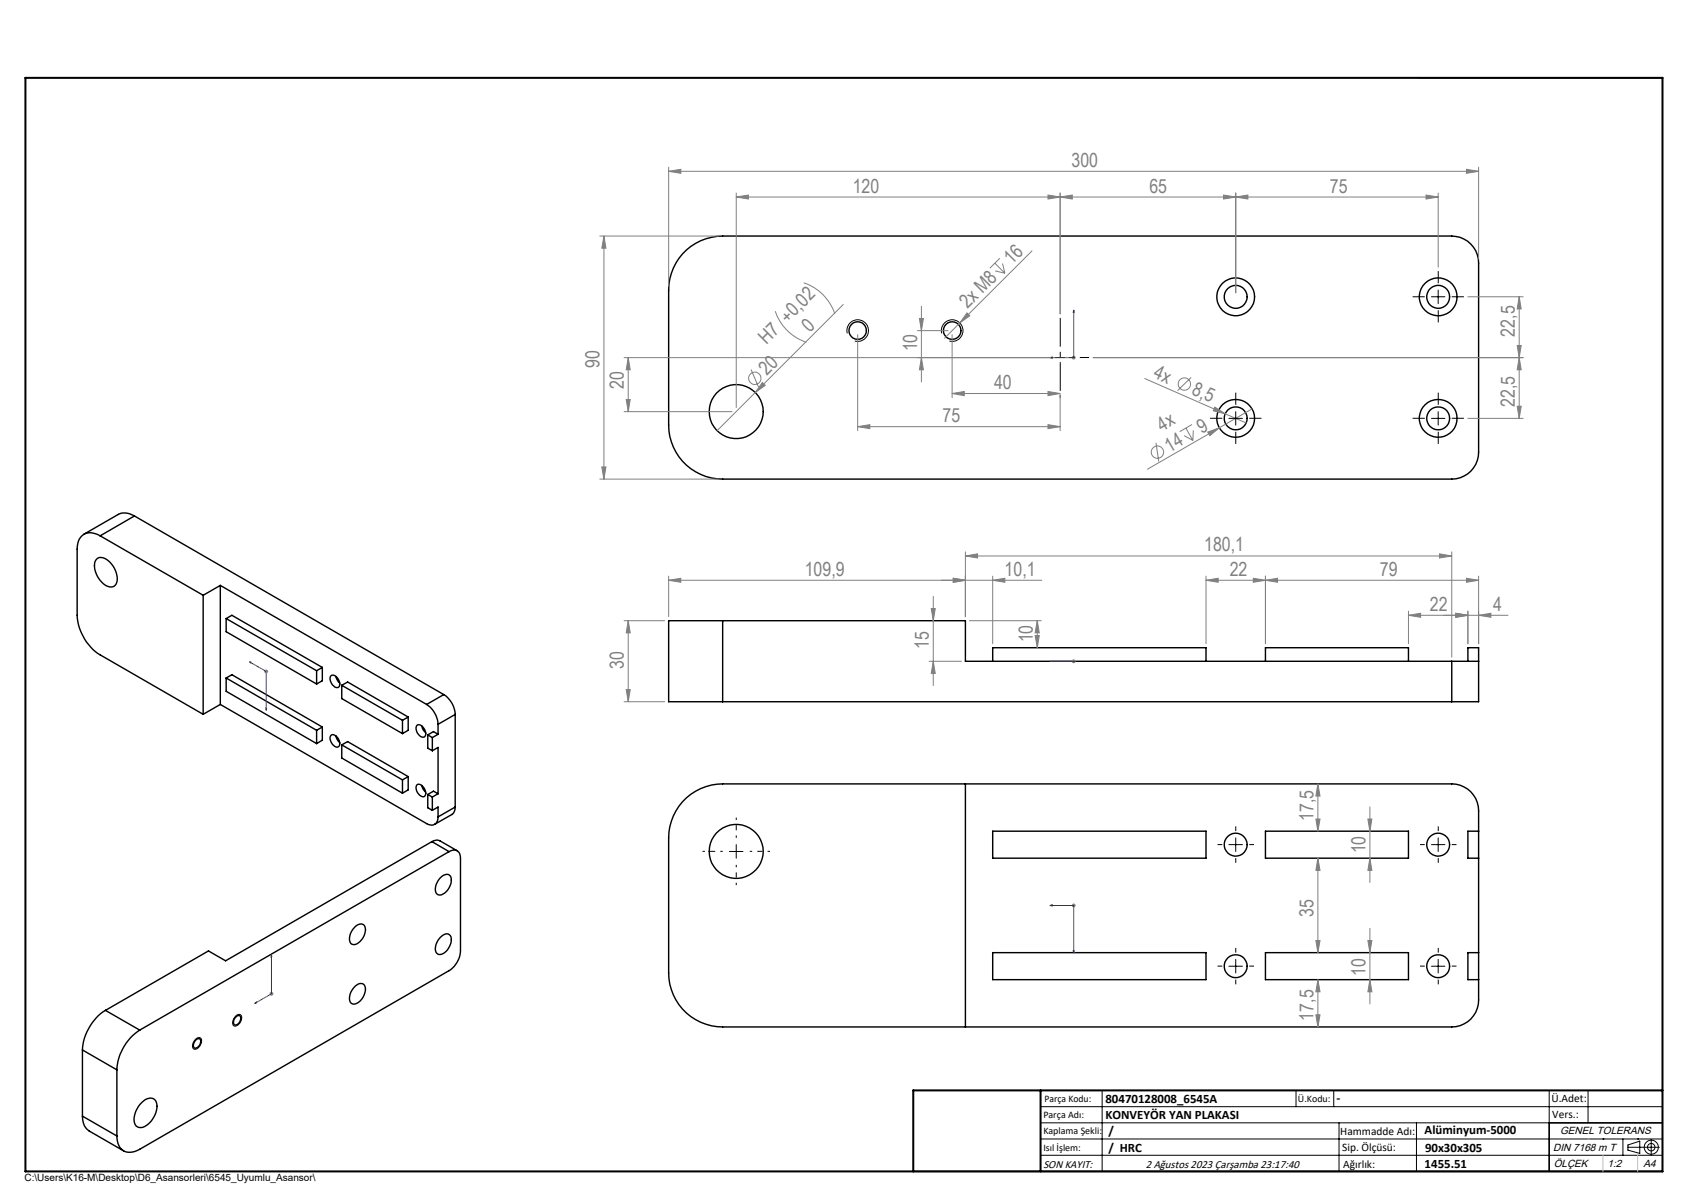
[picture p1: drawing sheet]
<svg xmlns="http://www.w3.org/2000/svg" width="420mm" height="297mm" viewBox="0 0 420 297" stroke-linecap="round" stroke-linejoin="round" font-family="sans-serif">
<g fill="none" stroke="#000" stroke-width=".35">
<path d="M169.5 61.7a13.5 13.5 0 0 1 8.9-3.4h180.1a6.7 6.7 0 0 1 6.6 6.6v46.7a6.6 6.6 0 0 1-6.6 6.7h-180.1a13.3 13.3 0 0 1-13.3-13.4v-33.3a13.4 13.4 0 0 1 4.4-9.9zM23.8 138.1a2.15 2.15 0 0 1 3 .4 5.4 5.4 0 0 1 1.9 5.7 1.8 1.8 0 0 1-2.8 .2 5.6 5.6 0 0 1-2.3-6zM24.7 132.3a3.5 3.5 0 0 0-5.2 .9l-.3 1.1-.1 1.3v16.3a12.7 12.7 0 0 0 5.6 9.8l25.5 14.7M24.7 132.3l25.5 14.7M33.2 127.4a4 4 0 0 0-4-.4l-8.5 4.9M33.2 127.4l-8.5 4.9M33.2 127.4l76.4 44.1M50.2 147v29.4M54.4 144.5l-4.2 2.5M54.4 144.5l50.9 29.4M54.4 144.5v29.4M55.8 152.7l1.5-.8 22.3 12.9"/>
<path d="M55.8 152.7l22.4 12.9M55.8 152.7v3.3l22.4 12.9M178.4 153.2h-13.3v20h13.3M178.4 153.2v20M178.4 153.2h60v10.1h120.1M54.4 173.9l50.9 29.4a1.74 1.74 0 0 0 2 .2 1.74 1.74 0 0 0 .9-1.8M54.4 173.9l-4.2 2.5M55.8 167.4l1.5-.8 22.3 12.9M55.8 167.4l22.4 12.9M55.8 167.4v3.3l22.4 12.9M78.2 165.6v3.3M79.6 164.8v3.3l-1.4 .8"/>
<path d="M79.6 179.5v3.2l-1.4 .9M79.6 164.8l-1.4 .8M79.6 179.5l-1.4 .8M81.7 166.9a1.37 1.37 0 0 1 1.9 .9l.3 .8a.84 .84 0 0 1-.4 1.1 .84 .84 0 0 1-1.1-.4 2.04 2.04 0 0 1-.7-2.4zM82.9 167l.4 .9 .6 .7M84.4 169.2l1.4-.8 15 8.6M84.4 169.2v3.3l15 8.6M84.4 169.2l15 8.6M99.4 177.8v3.3M100.8 177v3.3l-1.4 .8M100.8 177l-1.4 .8M102.9 179.1a1.35 1.35 0 0 1 1.9 1l.2 .3a.89 .89 0 0 1 0 1.2 .89 .89 0 0 1-1.1 .2 2.25 2.25 0 0 1-1-2.7z"/>
<path d="M104.1 179.2l.4 1 .6 .7M105.3 173.9a6.4 6.4 0 0 1 2.9 4.9M108.2 178.8v2.5M109.6 171.5a6.2 6.2 0 0 1 2.8 4.9M109.6 171.5l-4.3 2.4M112.4 176.4l-4.2 2.4M112.4 176.4v22.8M178.4 173.2h180.1M245.1 163.3v-3.4h52.7v3.4M312.5 163.3v-3.4h35.3v3.4M358.5 163.3h6.6M358.5 163.3v9.9"/>
<path d="M362.4 163.3v-3.4h2.7v13.3h-6.6M78.2 180.3v3.3M81.7 181.6a1.51 1.51 0 0 1 2.1 1.3l.1 .4a.84 .84 0 0 1-.4 1.1 .84 .84 0 0 1-1.1-.4 2.04 2.04 0 0 1-.7-2.4zM82.9 181.7l.4 .9 .6 .7M84.4 183.9l1.4-.8 15 8.6M84.4 183.9v3.2l15 8.7M84.4 183.9l15 8.6M99.4 192.5v3.3M100.8 191.7v3.3l-1.4 .8M100.8 191.7l-1.4 .8M102.9 193.8a1.4 1.4 0 0 1 1.9 1 1.11 1.11 0 0 1-.4 1.9 2.24 2.24 0 0 1-1.5-2.9zM104.1 193.9l.4 1 .6 .7"/>
<path d="M105.6 181.4v3.3l1.2 .6M105.6 196.1v3.3l1.2 .7M105.6 181.4l1.2 .7M105.6 196.1l1.2 .7M106.8 185.3l1.4-.8v11.5M106.8 182.1v3.2M106.8 196.8v3.3M108.2 181.3l-1.2-.7-1.4 .8M108.2 196l-1.2-.7-1.4 .8M108.2 196l-1.4 .8M108.2 181.3l-1.4 .8M112.4 199.2l-.1 1-.4 .7-4.6 2.6"/>
<path d="M112.4 199.2l-4.2 2.5M168.5 197.9a13.4 13.4 0 0 1 9.9-4.4h180.1a6.6 6.6 0 0 1 6.6 6.7v46.7a6.6 6.6 0 0 1-6.6 6.6h-180.1a13.3 13.3 0 0 1-13.3-13.3v-33.3a13.6 13.6 0 0 1 3.4-9zM238.4 193.5v60M106.6 207.8l.5-.2a1.71 1.71 0 0 1 1.6 0l4.2 2.4M106.6 207.8l-50.9 29.4-4.2-2.4-25.5 14.6M106.6 207.8l4.3 2.5M106.8 200.1l1.4-.9v2.5M108.7 216.7a1.56 1.56 0 0 1 2.6-.2 3.9 3.9 0 0 1-2.6 4.5 1.38 1.38 0 0 1-1.1-2.1l.5-1.3zM110.9 210.3a1.71 1.71 0 0 1 2-.3 1.71 1.71 0 0 1 .8 1.9v22.8a6.2 6.2 0 0 1-2.8 4.9l-76.4 44.1a3.4 3.4 0 0 1-5.1-.9l-.4-1-.1-1.3M110.9 210.3l-76.4 44M245.1 205.2h52.7v6.7h-52.7zM312.5 205.2h35.3v6.7h-35.3z"/>
<path d="M365.1 205.2h-2.7v6.7h2.7M87.8 228.7a1.32 1.32 0 0 1 1.4-.6 1.32 1.32 0 0 1 1 1 3.9 3.9 0 0 1-2.7 4.1 1.38 1.38 0 0 1-1.1-2.1l.5-1.3zM108.7 231.5a1.53 1.53 0 0 1 2.6-.3 3.7 3.7 0 0 1-2.9 4.5 1.77 1.77 0 0 1-.7-2.6zM245.1 235.2h52.7v6.7h-52.7zM312.5 235.2h35.3v6.7h-35.3zM365.1 235.2h-2.7v6.7h2.7M20.4 259.2l8.5 4.9M20.4 259.2v16.4M26 249.4a12.6 12.6 0 0 0-5.6 9.8M26 249.4l8.5 4.9M34.5 254.3a12.6 12.6 0 0 0-5.6 9.8M48.4 256.7a.65 .65 0 0 1 .9-.2 .65 .65 0 0 1 .2 .8 1.45 1.45 0 0 1-1.5 1.4 1.45 1.45 0 0 1 .4-2z"/>
<path d="M58.3 251a.65 .65 0 0 1 .9-.2 .65 .65 0 0 1 .2 .8 1.45 1.45 0 0 1-1.5 1.4 1.51 1.51 0 0 1 .4-2zM87.8 243.4a1.36 1.36 0 0 1 1.8-.5 1.36 1.36 0 0 1 .6 1.7 3.7 3.7 0 0 1-3 3.3 1.74 1.74 0 0 1-.7-2.5l.4-.9zM20.4 275.6a3.9 3.9 0 0 0 1.6 3.6l8.5 4.9M20.4 275.6l8.5 4.9M28.9 264.1v16.4M34.9 272.3a2.45 2.45 0 0 1 3.4-.7 4.4 4.4 0 0 1-.9 5.2 3 3 0 0 1-3.5 1.4 3.5 3.5 0 0 1 0-4.5zM410.5 277.2h-28v12M225.5 289.2h185"/>
<circle cx="305.1" cy="73.3" r="4.7"/>
<circle cx="305.1" cy="73.3" r="2.83"/>
<circle cx="355.1" cy="73.3" r="4.7"/>
<circle cx="355.1" cy="73.3" r="2.83"/>
<circle cx="211.8" cy="81.6" r="2.17"/>
<circle cx="235.1" cy="81.6" r="2.17"/>
<circle cx="181.8" cy="101.6" r="6.7"/>
<circle cx="305.1" cy="103.3" r="4.7"/>
<circle cx="305.1" cy="103.3" r="2.83"/>
<circle cx="355.1" cy="103.3" r="4.7"/>
<circle cx="355.1" cy="103.3" r="2.83"/>
<circle cx="181.8" cy="210.2" r="6.7"/>
<circle cx="305.1" cy="208.5" r="2.83"/>
<circle cx="355.1" cy="208.5" r="2.83"/>
<circle cx="305.1" cy="238.5" r="2.83"/>
<circle cx="355.1" cy="238.5" r="2.83"/>
</g>
<g fill="none" stroke="#808080" stroke-width=".25">
<path d="M148.1 58.3h29.3M149.1 58.3v60M149.1 58.3l.5 3h-1zM165.1 42.3l3-.5v1zM165.1 41.3v29.3M165.1 42.3h200M181.8 48.6l3-.4v.9zM181.8 48.6h173.3M181.8 47.7v52.9M258.8 48.2l3 .4-3 .5zM261.8 48.6l3-.4v.9zM261.8 47.7v29.8"/>
<path d="M302.1 48.2l3 .4-3 .5zM305.1 48.6l3-.4v.9zM305.1 47.7v24.6M352.1 48.2l3 .4-3 .5zM355.1 47.7v18.3M362.1 41.8l3 .5-3 .5zM365.1 41.3v22.7M191.4 76.8a12.3 12.3 0 0 0 7.7 7.7M198.4 69.8a12 12 0 0 1 7.7 7.7M208.2 75.2l-31.1 31.1M227 78.6h1l-.5 3zM227.5 75.6v18.7"/>
<path d="M237 79.7l-3.8 3.8M238.8 77.3l.7 .7-2.5 1.7zM245.6 65l2.5 2.4M245.7 66.9l2.4 .5M246.9 63.7l-2.5 2.5M247.5 65l.6 2.4M254.8 61.9l-17.8 17.8M362.4 73.3h13.7M375.1 73.3v30M375.1 73.3l.5 3h-1zM154.1 88.3h105.4M154.6 98.6h1l-.5 3z"/>
<path d="M155.1 88.3v13.3M155.1 88.3l.5 3h-1zM185.5 91.2l1.8 4.4M188.2 94.4l.7 .7-2.4 1.8zM211.8 82.6v23.7M226.5 81.6h7.6M227.5 88.3l.5 3h-1zM235.1 97.2l3-.5v1zM235.1 82.6v15.6M235.1 97.2h26.7M258.8 96.7l3 .5-3 .5zM261.8 97.5v8.8"/>
<path d="M264.6 88.3h1M264.8 87.9l.7 .7M265.1 87.8v1M265.5 87.9l-.7 .7M269.9 88.3h106.2M282.6 93.4l25.1 11M294.1 93.2l-3.3 3.2M374.6 85.3h1l-.5 3zM375.1 88.3l.5 3h-1zM148.1 118.3h29.3M148.6 115.3h1l-.5 3zM154.1 101.6h26.7"/>
<path d="M211.8 105.3l3-.5v1zM211.8 105.3h50M258.8 104.8l3 .5-3 .5zM285.4 109.3l.7 4.6M292.4 107.6l2.1 1.1M292.8 105.7l1.7 3M294.3 104.8l-3 1.8M294.6 106.3l-.1 2.4M298.2 106.7l2.9-1.1-2.4 2zM300 100.5l2.5 1.7-2.9-.8zM309.1 101l-25.8 14.8M362.4 103.3h13.7"/>
<path d="M374.6 100.3h1l-.5 3zM238.4 137.3l3-.6v1.1zM238.4 136.2v16.1M238.4 137.3h120.1M355.4 136.7l3.1 .6-3.1 .5zM358.5 136.2v26M154.1 153.2h10M155.1 153.2v20M155.1 153.2l.5 3h-1zM165.1 143.3l3-.5v1zM165.1 143.3h92.1M165.1 142.2v10.1"/>
<path d="M229.9 150.2h1l-.5 3zM230.4 147.2v22.1M235.4 142.8l3 .5-3 .5zM239.4 153.2h17.7M245.1 143.3l3-.5v1zM245.1 142.2v16.7M255.6 156.9h1l-.5 3zM256.1 153.2l.5 3h-1zM256.1 153.2v6.7M297.8 143.3l3-.5v1zM297.8 143.3h67.3M297.8 142.2v16.7"/>
<path d="M309.5 142.8l3 .5-3 .5zM312.5 143.3l3-.5v1zM312.5 142.2v16.7M347.8 151.9l3-.5v1zM347.8 150.9v8M359.4 151.4l3 .5-3 .5zM362.1 142.8l3 .5-3 .5zM362.4 150.9v8M365.1 151.9l3-.5v1zM365.1 142.2v16.7M372.4 151.9h-24.6M65.2 165.8h1"/>
<path d="M65.4 165.4l.7 .7M65.7 165.3v1M66.1 165.4l-.7 .7M154.1 173.2h10M154.6 170.2h1l-.5 3zM229.4 163.3h8M230.4 163.3l.5 3h-1zM264.6 163.3h1M264.8 162.9l.7 .7M265.1 162.7v1.1M265.5 162.9l-.7 .7M325.4 193.5l.5 3h-1z"/>
<path d="M325.4 193.5v11.7M338.2 199.2v18.7M324.9 202.2h1l-.5 3zM325.4 211.9l.5 3h-1zM325.4 211.9v23.3M337.7 202.2h1l-.5 3zM338.2 211.9l.5 3h-1zM264.6 223.6h1M264.8 223.2l.7 .7M265.1 223v1M265.5 223.2l-.7 .7M324.9 232.2h1l-.5 3z"/>
<path d="M337.7 232.2h1l-.5 3zM338.2 229.2v18.7M66.5 245.4h1.1M66.7 245l.7 .7M67 244.9v.9M67.4 245l-.7 .7M324.9 250.5h1l-.5 3zM325.4 241.9v11.6M325.4 241.9l.5 3h-1zM338.2 241.9l.5 3h-1z"/>
<circle cx="186.4" cy="93.4" r="1.53"/>
<circle cx="292.4" cy="94.8" r="1.52"/>
<circle cx="285.8" cy="111.6" r="1.52"/>
</g>
<g fill="none" stroke="#000" stroke-width=".25">
<path d="M350.2 19.2h60.3v12.6M353.4 73.3h3.4M355.1 71.6v3.4M209.2 82.3a2.67 2.67 0 0 1 2.4-3.3 2.67 2.67 0 0 1 2.8 2.9 2.67 2.67 0 0 1-3.3 2.3M232.5 82.3a2.68 2.68 0 0 1 2.4-3.3 2.68 2.68 0 0 1 2.9 2.8 2.68 2.68 0 0 1-3.4 2.4M303.4 103.3h3.4M305.1 101.6v3.3M353.4 103.3h3.4M355.1 101.6v3.3M180.1 210.2h3.3M181.8 208.5v3.4M303.4 208.5h3.4"/>
<path d="M305.1 206.9v3.3M353.4 208.5h3.4M355.1 206.9v3.3M303.4 238.5h3.4M305.1 236.9v3.3M353.4 238.5h3.4M355.1 236.9v3.3M48.4 256.5a.82 .82 0 0 1 1.1-.2 .82 .82 0 0 1 .2 1.1 1.77 1.77 0 0 1-1.8 1.6 1.75 1.75 0 0 1 .5-2.5zM58.2 250.9a.84 .84 0 0 1 1.2-.4 .84 .84 0 0 1 .2 1.2 1.67 1.67 0 0 1-1.9 1.5 1.91 1.91 0 0 1 .5-2.3zM256.9 273.2h153.6M256.9 277.2h153.6M272.1 269.2v20"/>
<path d="M320 269.2v4M329.3 269.2v4M330.6 277.2v12M349.7 277.2v12M382.5 269.2v20M392.1 269.2v8M256.9 281.2h153.6M256.9 285.2h153.6M395.8 281.2h.1M400.7 281.2v4M402 283.2h7.7M402 282.7l2.9-1v3.1l-2.9-.9z"/>
<path d="M404.4 281.2h.1M407.7 281.3v3.8"/>
<circle cx="407.7" cy="283.2" r=".93"/>
<circle cx="407.7" cy="283.2" r="1.74"/>
</g>
<g fill="none" stroke="#00f" stroke-width=".25">
<path d="M265.1 76.5l.2 .6h-.3zM265.1 76.5v11.8h-5.9M259.2 88.3l.6-.2v.3zM61.6 163.4l4.1 2.4v9.6M61.6 163.4l.4 .1v.2zM65.6 174.8l.2 .1-.1 .5zM259.2 163.3h.6h-.6M259.2 163.3h5.9M265 163.3h.3zM265.1 163.3h.1M67 235.8v9.6l-4.1 2.4M67 235.8l.1 .4-.2 .1z"/>
<path d="M259.2 223.6l.6-.2v.3zM259.2 223.6h5.9v11.7M265 234.7h.3l-.2 .6zM62.9 247.8l.4-.4v.2z"/>
</g>
<g fill="none" stroke="#000" stroke-width=".25" stroke-dasharray="15.2 1.3 1.3 1.3" stroke-linecap="butt">
<path d="M351.8 73.3h-3M355.1 69.9v-3M355.1 76.6v3M358.5 73.3h3M305.1 99.9v-3M355.1 99.9v-3M301.8 103.3h-3M305.1 106.6v3M308.5 103.3h3M351.8 103.3h-3M355.1 106.6v3M358.5 103.3h3"/>
<path d="M301.8 208.5h-1.2M305.1 205.2v-1.2M305.1 211.9v1.1M308.5 208.5h1.1M351.8 208.5h-1.2M355.1 205.2v-1.2M355.1 211.9v1.1M358.5 208.5h1.1M301.8 238.5h-1.2M305.1 235.2v-1.2M308.5 238.5h1.1M351.8 238.5h-1.2"/>
<path d="M355.1 235.2v-1.2M358.5 238.5h1.1M305.1 241.9v1.1M355.1 241.9v1.1"/>
</g>
<path d="M178.5 210.2h-5M181.8 206.9v-5M181.8 213.5v5M185.1 210.2h5" fill="none" stroke="#000" stroke-width=".25" stroke-dasharray="15.2 1.3 1.3 1.3" stroke-dashoffset="14.6" stroke-linecap="butt"/>
<path d="M268.9 88.3h-8.4" fill="none" stroke="#000" stroke-width=".25" stroke-dasharray="15.2 1.3 1.3 1.3" stroke-dashoffset="12.9" stroke-linecap="butt"/>
<path d="M261.8 78.5v18" fill="none" stroke="#000" stroke-width=".25" stroke-dasharray="15.2 1.3 1.3 1.3" stroke-dashoffset="8.1" stroke-linecap="butt"/>
<path d="M6.3 19.2h404.2v270h-404.2zM256.9 269.2v20M410.5 269.2h-185v20" fill="none" stroke="#000" stroke-width=".5"/>
<path d="M392.1 281.2h.1M395.8 285.2v4M404.4 285.2v4" fill="none" stroke="#c0c0c0" stroke-width=".25"/>
<g fill="#00f">
<path d="M259.2 88.3l.6 .1v-.3zM265.1 76.5l-.1 .6h.3z"/>
<path d="M259.2 163.3h.6zM265 163.3h.3zM61.6 163.4l.4 .1v.2zM65.6 174.8l.2 .1-.1 .5zM62.9 247.8l.4-.2v-.2zM67 235.8l-.1 .5 .2-.1zM259.2 223.6l.6-.2v.3zM265 234.7h.3l-.2 .6z"/>
</g>
<g fill="#808080">
<path d="M300 100.5l2.5 1.7-2.9-.8z"/>
<path d="M298.2 106.7l2.9-1.1-2.4 2z"/>
<path d="M238.8 77.3l.7 .7-2.5 1.7z"/>
<path d="M188.2 94.4l.7 .7-2.4 1.8z"/>
<path d="M359.4 151.4l3 .5-3 .5zM347.8 151.9l3-.5v1zM362.1 142.8l3 .5-3 .5zM312.5 143.3l3-.5v1zM309.5 142.8l3 .5-3 .5zM297.8 143.3l3-.5v1z"/>
<path d="M261.8 48.6l3-.4v.9zM302.1 48.2l3 .4-3 .5zM305.1 48.6l3-.4v.9zM352.1 48.2l3 .4-3 .5zM359.4 151.4l3 .5-3 .5zM365.1 151.9l3-.5v1z"/>
<path d="M165.1 42.3l3-.5v1zM362.1 41.8l3 .5-3 .5z"/>
<path d="M258.8 48.2l3 .4-3 .5zM181.8 48.6l3-.4v.9zM258.8 96.7l3 .5-3 .5zM235.1 97.2l3-.5v1zM258.8 104.8l3 .5-3 .5zM211.8 105.3l3-.5v1z"/>
<path d="M235.4 142.8l3 .5-3 .5zM245.1 143.3l3-.5v1z"/>
<path d="M338.2 211.9l.5 3h-1zM337.7 202.2h1l-.5 3z"/>
<path d="M324.9 202.2h1l-.5 3zM325.4 193.5l.5 3h-1z"/>
<path d="M374.6 85.3h1l-.5 3zM375.1 73.3l.5 3h-1zM148.6 115.3h1l-.5 3zM149.1 58.3l.5 3h-1zM227.5 88.3l.5 3h-1zM227 78.6h1l-.5 3zM154.6 170.2h1l-.5 3zM155.1 153.2l.5 3h-1z"/>
<path d="M325.4 211.9l.5 3h-1zM324.9 232.2h1l-.5 3z"/>
<path d="M256.1 153.2l.5 3h-1zM255.6 156.9h1l-.5 3z"/>
<path d="M375.1 88.3l.5 3h-1zM374.6 100.3h1l-.5 3zM155.1 88.3l.5 3h-1zM154.6 98.6h1l-.5 3zM337.7 232.2h1l-.5 3zM338.2 241.9l.5 3h-1zM325.4 241.9l.5 3h-1zM324.9 250.5h1l-.5 3z"/>
<path d="M230.4 163.3l.5 3h-1zM229.9 150.2h1l-.5 3z"/>
<path d="M238.4 137.3l3-.6v1.1zM355.4 136.7l3.1 .6-3.1 .5zM165.1 143.3l3-.5v1zM235.4 142.8l3 .5-3 .5z"/>
</g>
<g font-size="4.8" fill="#808080">
<text x="264.6" y="41.2">300</text>
<text x="210.6" y="47.6">120</text>
<text x="283.8" y="47.6">65</text>
<text x="328.3" y="47.6">75</text>
<text x="249.9" y="65.4" transform="rotate(-45 249.9 65.4)">16</text>
<text x="238.9" y="76.4" transform="rotate(-45 238.9 76.4)">2x M8</text>
<text x="200" y="82.1" transform="rotate(-45 200 82.1)">0</text>
<text x="374" y="83.1" transform="rotate(-90 374 83.1)">22,5</text>
<text x="189.3" y="85.1" transform="rotate(-45 189.3 85.1)">H7 +0,02</text>
<text x="226.5" y="86.8" transform="rotate(-90 226.5 86.8)">10</text>
<text x="148" y="90.9" transform="rotate(-90 148 90.9)">90</text>
<text x="189.3" y="92.8" transform="rotate(-45 189.3 92.8)">20</text>
<text x="284.5" y="93.1" transform="rotate(24 284.5 93.1)">4x</text>
<text x="154" y="96" transform="rotate(-90 154 96)">20</text>
<text x="245.4" y="96.1">40</text>
<text x="294" y="97.3" transform="rotate(24 294 97.3)">8,5</text>
<text x="374" y="100.5" transform="rotate(-90 374 100.5)">22,5</text>
<text x="232.7" y="104.2">75</text>
<text x="286.8" y="106.6" transform="rotate(-30 286.8 106.6)">4x</text>
<text x="296.8" y="107.2" transform="rotate(-30 296.8 107.2)">9</text>
<text x="288.8" y="111.8" transform="rotate(-30 288.8 111.8)">14</text>
<text x="297.3" y="136.2">180,1</text>
<text x="198.7" y="142.2">109,9</text>
<text x="248" y="142.2">10,1</text>
<text x="303.6" y="142.2">22</text>
<text x="340.7" y="142.2">79</text>
<text x="353.1" y="150.8">22</text>
<text x="368.6" y="150.8">4</text>
<text x="229.4" y="160.2" transform="rotate(-90 229.4 160.2)">15</text>
<text x="255" y="158.6" transform="rotate(-90 255 158.6)">10</text>
<text x="154" y="165.2" transform="rotate(-90 154 165.2)">30</text>
<text x="324.4" y="202.7" transform="rotate(-90 324.4 202.7)">17,5</text>
<text x="337.2" y="210.7" transform="rotate(-90 337.2 210.7)">10</text>
<text x="324.4" y="226.3" transform="rotate(-90 324.4 226.3)">35</text>
<text x="337.2" y="241" transform="rotate(-90 337.2 241)">10</text>
<text x="324.4" y="252" transform="rotate(-90 324.4 252)">17,5</text>
</g>
<g font-size="3.2">
<text x="272.9" y="272.3">80470128008_6545A</text>
<text x="330" y="272.2">-</text>
<text x="272.9" y="276.3">KONVEYÖR YAN PLAKASI</text>
<text x="273.7" y="280.3">/</text>
<text x="351.8" y="280">Alüminyum-5000</text>
<text x="273.7" y="284.4">/ HRC</text>
<text x="351.9" y="284.3">90x30x305</text>
<text x="351.8" y="288.3">1455.51</text>
</g>
<g font-size="2.8">
<text x="383" y="272.2">Ü.Adet:</text>
<text x="330.9" y="280.3">Hammadde Adı:</text>
<text x="383.3" y="276">Vers.:</text>
<text x="331.4" y="284.3">Sip. Ölçüsü:</text>
<text x="257.6" y="288.3">SON KAYIT:</text>
<text x="282.9" y="288.3">2 Ağustos 2023 Çarşamba 23:17:40</text>
<text x="331.6" y="288.3">Ağırlık:</text>
</g>
<g font-size="2.6">
<text x="385.2" y="279.9">GENEL TOLERANS</text>
<text x="383.5" y="284">DIN 7168 m T</text>
<text x="383.6" y="288.1">ÖLÇEK</text>
<text x="396.9" y="288.1">1:2</text>
<text x="405.8" y="288.1">A4</text>
</g>
<g font-size="2.5">
<text x="257.9" y="272">Parça Kodu:</text>
<text x="320.5" y="272">Ü.Kodu:</text>
<text x="257.6" y="280">Kaplama Şekli:</text>
<text x="257.6" y="276">Parça Adı:</text>
<text x="257.6" y="284.1">Isıl İşlem:</text>
<text x="6.1" y="291.6">C:\Users\K16-M\Desktop\D6_Asansorleri\6545_Uyumlu_Asansor\</text>
</g>
</svg>
